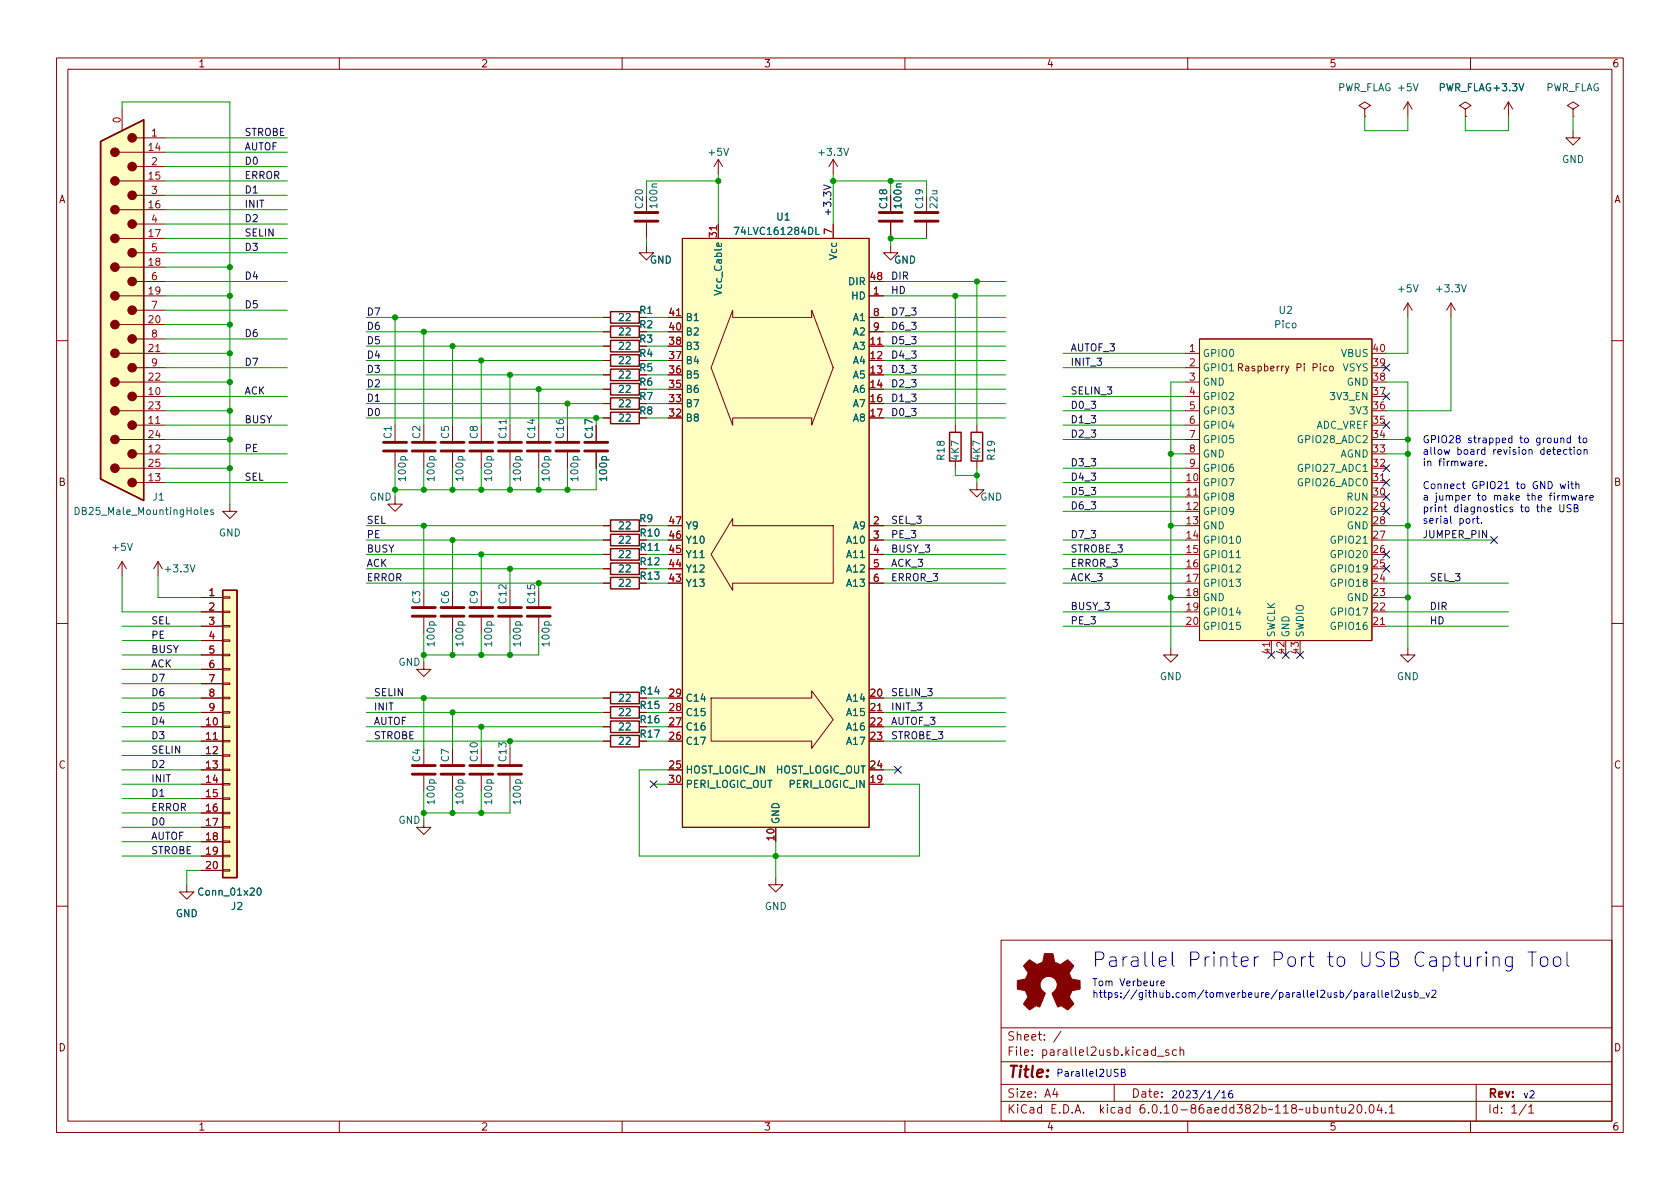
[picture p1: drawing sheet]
<svg xmlns="http://www.w3.org/2000/svg" width="297mm" height="210mm" viewBox="0 0 297 210" stroke-linecap="round" stroke-linejoin="round" font-family="sans-serif">
<g fill="none" stroke="#840000" stroke-width=".18">
<path d="M10 10.2h277v190.1h-277zM12 12.2h273v186.1h-273zM21.6 19.3v3.8M60 10.2v2M110 10.2v2M160 10.2v2M210 10.2v2M241.3 19.3l1-.6-1-.7-1 .7 1 .6v1.3M248.9 18v2.6M248.9 18l-.7 1.3M248.9 18l.8 1.3M259.1 19.3l1-.6-1-.7-1 .7 1 .6v1.3"/>
<path d="M260 10.2v2M266.7 18l-.8 1.3M266.7 18v2.6M266.7 18l.8 1.3M278.1 19.3l1-.6-1-.7-1 .7 1 .6v1.3M21.1 26.9h8.1M21.1 32h8.1M21.1 37.1h8.1M24.1 24.4h5.1M24.1 29.5h5.1M24.1 34.5h5.1M24.1 39.6h5.1"/>
<path d="M114.3 34.5v2.8M114.3 39.4v2.8M127 28.2l-.8 1.3M127 28.2v2.5M127 39.6v2.6M127 28.2l.8 1.3M147.3 28.2v2.5M147.3 39.6v2.6M147.3 28.2l-.7 1.3M147.3 28.2l.8 1.3M157.5 34.5v2.8M157.5 39.4v2.8"/>
<path d="M163.8 34.5v2.8M163.8 39.4v2.8M241.3 20.6h.1M259.1 20.6h.1M278.1 20.6h.1M278.1 23.1v1.3h1.3l-1.3 1.2-1.2-1.2h1.2M21.1 52.3h8.1M21.1 42.2h8.1M21.1 47.2h8.1M21.1 57.4h8.1M24.1 44.7h5.1M24.1 49.8h5.1"/>
<path d="M24.1 54.9h5.1M24.1 59.9h5.1M106.7 58.7h1.2M106.7 56.1h1.2M113 58.7h1.3M113 56.1h1.3M114.3 43.4v1.3h1.3l-1.3 1.3-1.3-1.3h1.3M118.1 56.1h2.5M120.6 42.2h33.1v104.1h-33.1zM129.5 54.9v1.2h14v-1.2l3.8 10.1-3.8 10.2v-1.3h-14v1.3l-3.8-10.2zM153.7 58.7h2.5M153.7 52.3h2.5"/>
<path d="M153.7 56.1h2.5M157.5 43.4v1.3h1.2l-1.2 1.3-1.3-1.3h1.3M212.1 59.9h30.5v53.4h-30.5zM248.9 53.6l-.7 1.3M248.9 53.6v2.5M248.9 53.6l.8 1.3M256.5 53.6l-.7 1.3M256.5 53.6v2.5M256.5 53.6l.8 1.3M10 60.2h2M21.1 62.5h8.1M21.1 67.6h8.1"/>
<path d="M21.1 72.6h8.1M21.1 77.7h8.1M24.1 65h5.1M24.1 70.1h5.1M24.1 75.2h5.1M90.2 75.2v2.8M95.2 75.2v2.8M100.3 75.2v2.8M105.4 75.2v2.8M106.7 63.7h1.2M106.7 61.2h1.2M106.7 71.4h1.2"/>
<path d="M106.7 66.3h1.2M106.7 73.9h1.2M106.7 68.8h1.2M113 63.7h1.3M113 71.4h1.3M153.7 61.2h2.5M168.9 75.2v1.2M172.7 75.2v1.2M209.5 62.5h2.6M209.5 65h2.6M209.5 67.6h2.6M209.5 70.1h2.6"/>
<path d="M209.5 72.6h2.6M209.5 75.2h2.6M209.5 77.7h2.6M219 65l.6-.1 .1-.2-.1-.3-.6-.1v1.3M219.3 65l.4 .6M234.6 64.8l-.4-.1-.2 .3 .1 .5h.5M235.1 64.9l.2-.2 .4 .2v.5l-.1 .1-.3 .1-.2-.1zM285 60.2h2M21.1 82.8h8.1M21.6 99.3l-.8 1.3M21.6 99.3v2.5M21.6 99.3l.8 1.3"/>
<path d="M24.1 85.3h5.1M24.1 80.3h5.1M27.9 99.3l-.7 1.3M27.9 99.3v2.5M27.9 99.3l.8 1.3M40.6 89.1v1.3h1.3l-1.3 1.3-1.2-1.3h1.2M69.8 87.9v1.2h1.3l-1.3 1.3-1.2-1.3h1.2M69.8 80v2.8M74.9 80v2.8M80 80v2.8M85.1 80v2.8M90.2 80v2.8"/>
<path d="M95.2 80v2.8M100.3 80v2.8M105.4 80v2.8M106.7 93h1.2M106.7 95.5h1.2M106.7 98h1.2M113 98h1.3M129.5 91.7v1.3h17.8v10.1h-17.8v1.3l-3.8-6.4zM153.7 93h2.5M153.7 95.5h2.5M153.7 98h2.5M168.9 81.5v1.3"/>
<path d="M172.7 85.3v1.3h1.3l-1.3 1.3-1.3-1.3h1.3M172.7 81.5v1.3M209.5 87.9h2.6M209.5 80.3h2.6M209.5 82.8h2.6M242.6 85.3h2.5M10 110.2h2M35.6 110.7h3.8M35.6 105.7h3.8M35.6 108.2h3.8M35.6 113.3h3.8M35.6 115.8h3.8"/>
<path d="M35.6 118.4h3.8M39.4 118.2h1.2v.3h-1.2zM39.4 115.7h1.2v.2h-1.2zM39.4 113.2h1.2v.2h-1.2zM39.4 110.6h1.2v.3h-1.2zM39.4 108.1h1.2v.2h-1.2zM39.4 105.5h1.2v.3h-1.2zM74.9 117.1v1.3h1.3l-1.3 1.2-1.2-1.2h1.2M74.9 109.2v2.8M80 109.2v2.8M85.1 109.2v2.8M90.2 104.4v2.8"/>
<path d="M90.2 109.2v2.8M95.2 104.4v2.8M95.2 109.2v2.8M106.7 100.6h1.2M106.7 103.1h1.2M113 100.6h1.3M153.7 100.6h2.5M153.7 103.1h2.5M207 114.5v1.3h1.3l-1.3 1.3-1.3-1.3h1.3M224.8 113.3v2.5M242.6 110.7h2.5M248.9 114.5v1.3h1.3l-1.3 1.3-1.3-1.3h1.3"/>
<path d="M285 110.2h2M35.6 126h3.8M35.6 131.1h3.8M35.6 128.5h3.8M35.6 133.6h3.8M35.6 136.1h3.8M35.6 138.7h3.8M35.6 120.9h3.8M35.6 123.4h3.8M39.4 138.6h1.2v.2h-1.2zM39.4 136h1.2v.3h-1.2zM39.4 133.5h1.2v.2h-1.2z"/>
<path d="M39.4 130.9h1.2v.3h-1.2zM39.4 128.4h1.2v.2h-1.2zM39.4 125.9h1.2v.2h-1.2zM39.4 123.3h1.2v.3h-1.2zM39.4 120.8h1.2v.2h-1.2zM74.9 137.2v2.7M80 137.2v2.7M85.1 132.3v2.8M85.1 137.2v2.7M90.2 132.3v2.8M90.2 137.2v2.7M106.7 126h1.2"/>
<path d="M106.7 131.1h1.2M106.7 128.5h1.2M106.7 123.4h1.2M113 131.1h1.3M113 123.4h1.3M125.7 123.4h17.8v-1.2l3.8 5-3.8 5.1v-1.2h-17.8zM153.7 126h2.5M33 156.5v1.2h1.3l-1.3 1.3-1.3-1.3h1.3M35.6 141.2h3.8M35.6 143.8h3.8M35.6 146.3h3.8M35.6 148.8h3.8"/>
<path d="M35.6 151.4h3.8M35.6 153.9h3.8M39.4 153.8h1.2v.2h-1.2zM39.4 151.3h1.2v.2h-1.2zM39.4 148.7h1.2v.3h-1.2zM39.4 146.2h1.2v.2h-1.2zM39.4 143.6h1.2v.3h-1.2zM39.4 141.1h1.2v.2h-1.2zM74.9 145v1.3h1.3l-1.3 1.3-1.2-1.3h1.2M137.2 155.2v1.3h1.2l-1.2 1.2-1.3-1.2h1.3M10 160.2h2M177 166.3h108v32h-108z"/>
<path d="M285 160.2h2M60 198.3v2M110 198.3v2M160 198.3v2M177 194.8h108M177 191.8h108M177 187.8h108M177 181.8h108M186.5 192.5l-.4 1h1M186.9 193v1M187.6 182.4l-1.3 1.9M197 191.8v3"/>
<path d="M204.3 185.7l-.4-.1-.3 .3v.4l.1 .3h.6M204.3 185.1v1.5M204.6 186.8h1.2M206.6 185.7l-.3-.1-.2 .2v.3l.5 .1v.4h-.5M208 185.7l-.4-.1-.3 .3v.4l.1 .3h.6M208.6 185.8l.3-.2 .3 .1 .1 .9M208.6 185.1v1.5M210 198.3v2M235 196l.2-.2 .4 .1v.9M235 195.8v1M236.1 195.8h.6M236.4 195.3v1.3l.3 .2"/>
<path d="M237.2 195.8l.1 1h.3l.3-.1M237.9 195.8v1M238.5 195.5l.6-.2 .2 .2 .1 .3-1 1h1M240.1 195.5l.2-.2a.81 .81 0 0 1 .6 .7 .81 .81 0 0 1-.3 .8h-.2a.81 .81 0 0 1-.3-1.3zM241.4 196.7v.1M242.3 195.4l.1-.1a.81 .81 0 0 1 .6 .7 .81 .81 0 0 1-.3 .8h-.1a.81 .81 0 0 1-.6-.6 .81 .81 0 0 1 .3-.8zM243.9 195.3l-.4 1h.9M244.2 195.8v1M245 196.7v.1M245.6 195.8l.5-.5v1.5M245.6 196.8h.9M260 198.3v2"/>
<path d="M261 191.8v6.5M269.9 195.3l-1.3 1.9M270.3 195.8l.4-.5v1.5M270.3 196.8h.9"/>
</g>
<g fill="none" stroke="#840000" stroke-width=".25">
<path d="M17.8 25l7.6-3.8v67.3l-7.6-3.8zM107.9 57.7h5.1v2h-5.1zM107.9 55.1h5.1v2h-5.1zM107.9 62.7h5.1v2.1h-5.1zM107.9 60.2h5.1v2h-5.1zM107.9 70.4h5.1v2h-5.1zM107.9 65.3h5.1v2h-5.1zM107.9 72.9h5.1v2h-5.1zM107.9 67.8h5.1v2h-5.1zM167.9 76.4h2v5.1h-2zM171.7 76.4h2v5.1h-2zM107.9 94.5h5.1v2h-5.1z"/>
<path d="M107.9 97h5.1v2.1h-5.1zM107.9 99.6h5.1v2h-5.1zM107.9 91.9h5.1v2.1h-5.1zM39.4 104.4h2.5v50.8h-2.5zM107.9 102.1h5.1v2h-5.1zM107.9 130h5.1v2.1h-5.1zM107.9 127.5h5.1v2h-5.1zM107.9 125h5.1v2h-5.1zM107.9 122.4h5.1v2.1h-5.1z"/>
</g>
<g fill="none" stroke="#840000" stroke-width=".51">
<path d="M112.3 39.1h4M112.3 37.6h4M155.4 39.1h4.1M155.4 37.6h4.1M161.8 39.1h4.1M161.8 37.6h4.1M67.8 79.8h4.1M67.8 78.2h4.1M72.9 79.8h4.1M72.9 78.2h4.1M78 79.8h4M78 78.2h4"/>
<path d="M83.1 79.8h4M83.1 78.2h4M88.1 79.8h4.1M88.1 78.2h4.1M93.2 79.8h4.1M93.2 78.2h4.1M98.3 79.8h4.1M98.3 78.2h4.1M103.4 79.8h4M103.4 78.2h4M72.9 109h4.1M72.9 107.4h4.1"/>
<path d="M78 109h4M78 107.4h4M83.1 109h4M83.1 107.4h4M88.1 109h4.1M88.1 107.4h4.1M93.2 109h4.1M93.2 107.4h4.1M72.9 136.9h4.1M72.9 135.4h4.1M78 136.9h4M78 135.4h4"/>
<path d="M83.1 136.9h4M83.1 135.4h4M88.1 136.9h4.1M88.1 135.4h4.1"/>
</g>
<g fill="#ffffc2" stroke="#ffffc2" stroke-width=".18">
<path d="M212.1 59.9h30.5v53.4h-30.5z"/>
<path d="M120.6 42.2h33.1v104.1h-33.1z"/>
<path d="M39.4 104.4h2.5v50.8h-2.5z"/>
<path d="M17.8 25l7.6-3.8v67.3l-7.6-3.8z"/>
</g>
<path d="M129.8 40.2h.8l-.5 1.3M144.3 40.2v1.3h.6M13.3 89.7a.64 .64 0 0 1 .7 .7 .64 .64 0 0 1-.7 .6zM36.1 90.6l.7-.2-.1-.2-.4-.1-.2 .2 .1 .6h.5M37.7 90.2l-.3-.1-.2 .2 .1 .2 .4 .1v.3h-.5M218.6 98.6h.7M45.6 157.2l.2-.2a.68 .68 0 0 1 .4 .7 .68 .68 0 0 1-.4 .6l-.2-.1-.2-.4z" fill="none" stroke="#006464" stroke-width=".18"/>
<g fill="#840000" stroke="#840000" stroke-width=".18">
<path d="M181.5 170.2l.6-.5 .8 .6a.62 .62 0 0 0 1 0l.2-.1a1.62 1.62 0 0 0 .5-1.3l.1-.3 1.5 .1 .1 .7a.74 .74 0 0 0 .7 1l.5 .2 1.3-.9 1 1.1-.4 .6a.75 .75 0 0 0-.1 1.2l.2 .5 1.5 .3v1.5l-1.4 .3-.1 .1a1.23 1.23 0 0 0-.3 1.2l.7 1-.1 .2-1 .9-.8-.6a.54 .54 0 0 0-.9 .1l-1.1-2.4a2.33 2.33 0 0 0 .9-1.9 1.54 1.54 0 0 0-2.5-.7 1.54 1.54 0 0 0 .4 2.5l-1 2.5a.69 .69 0 0 0-1.1 .1l-.7 .4-1-1.1 .8-1.2-.3-.5a.71 .71 0 0 0-.9-.7l-.7-.2v-1.5l.4-.1a1.11 1.11 0 0 0 1.3-.7 .72 .72 0 0 0-.2-1.2l-.4-.6z"/>
<circle cx="23.4" cy="24.4" r=".76"/>
<circle cx="23.4" cy="29.5" r=".76"/>
<circle cx="23.4" cy="34.5" r=".76"/>
<circle cx="23.4" cy="39.6" r=".76"/>
<circle cx="23.4" cy="44.7" r=".76"/>
<circle cx="23.4" cy="49.8" r=".76"/>
<circle cx="23.4" cy="54.9" r=".76"/>
<circle cx="23.4" cy="59.9" r=".76"/>
<circle cx="23.4" cy="65" r=".76"/>
<circle cx="23.4" cy="70.1" r=".76"/>
<circle cx="23.4" cy="75.2" r=".76"/>
<circle cx="23.4" cy="80.3" r=".76"/>
<circle cx="23.4" cy="85.3" r=".76"/>
<circle cx="20.3" cy="26.9" r=".76"/>
<circle cx="20.3" cy="32" r=".76"/>
<circle cx="20.3" cy="37.1" r=".76"/>
<circle cx="20.3" cy="42.2" r=".76"/>
<circle cx="20.3" cy="47.2" r=".76"/>
<circle cx="20.3" cy="52.3" r=".76"/>
<circle cx="20.3" cy="57.4" r=".76"/>
<circle cx="20.3" cy="62.5" r=".76"/>
<circle cx="20.3" cy="67.6" r=".76"/>
<circle cx="20.3" cy="72.6" r=".76"/>
<circle cx="20.3" cy="77.7" r=".76"/>
<circle cx="20.3" cy="82.8" r=".76"/>
</g>
<path d="M145.6 32.7l1.3 .4-1.3 .5" fill="none" stroke="#0f0f0f" stroke-width=".18"/>
<g fill="none" stroke="#0000c2" stroke-width=".18">
<path d="M275.4 79.9l.6-.1-.1-.2-.4-.1-.1 .2v.6h.5M276 77.6l.1-.1h.4v.8M276 77.5v.8M277.1 79.6l-.4-.1-.2 .2 .1 .6h.5M277.4 79.5h.5M277.6 79.1v1.1l.3 .1M277.7 77.5h-.4l-.2 .2 .1 .5h.5M277.7 77v1.3M278.3 79.1v.1M278.3 79.5v.8M279 79.6l.3-.1 .2 .2v.4l-.2 .2h-.3l-.1-.2zM279.1 77.5h.4"/>
<path d="M279.2 77v1.1l.3 .2M280 77.6l.1-.1 .4 .1 .1 .5-.2 .1-.3 .1-.1-.1zM280.1 79.6l.2-.1 .3 .1v.7M280.1 79.5v.8M260.4 91.7v.8M260.8 91.7l-.4 .2M261 91.7h.5M261.2 91.3v1.1l.3 .1M261.2 81.5l-.3 .3M261.6 82l.6-.2-.1-.2-.3-.1-.2 .2v.6h.5M261.9 92.4v.1M262.7 82.3v.1"/>
<path d="M273.7 90.1l.6-.1-.1-.3h-.3l-.2 .1v.6h.5M275.8 89.2v1.1l.2 .2 .4-.1 .1-.1v-1.1M275.8 85.6l.3 .8 .2-.6 .3 .6 .2-.8M276.2 87.7l.2-.1 .3 .1 .1 .8M276.2 87.6v.9M276.8 87.8l.1-.2 .3 .1 .1 .8M277.3 85.1v.2M277.3 85.6v.8M277.7 85.6h.5M277.8 87.6l.2 .9 .3-.6 .2 .6 .2-.9M277.8 89.3l-.5-.1-.2 .2v.3l.6 .3 .1 .3-.3 .2-.4-.1M277.9 85.1v1.1l.3 .2"/>
<path d="M278.3 89.8h.6l.1-.2-.1-.2-.6-.2v1.3h.5l.2-.1 .1-.3-.4-.3M278.6 85.7l.2-.1h.3l.1 .8M278.6 85.1v1.3M279.2 87.7h.5l.1 .8M279.8 87.9l-.4 .1-.2 .2 .2 .3 .4-.1M280.4 87.6v.9M280.7 87.6l-.3 .3M281.1 88l.6-.1v-.2l-.4-.1-.2 .2 .1 .6h.5M204.9 173.5l-.4 .2M205.3 173.9l.6-.1-.1-.3h-.3l-.2 .2v.6h.5M240.6 175.6h.5v.8M241.1 175.8l-.4 .1-.2 .2 .2 .3 .4-.1"/>
<path d="M241.7 175.5v.9M242.1 175.5l-.4 .3M242.5 175.6h.5l.1 .8M243.1 175.8l-.5 .1-.1 .2 .1 .3 .5-.1M243.7 175.1v1.1l.2 .2M244.3 175.1v1.1l.2 .2M244.9 175.9l.6-.1v-.2l-.4-.1-.2 .2 .1 .6h.5M246.1 175.1v1.1l.2 .2M246.7 175.2l.5-.1 .2 .4-.8 .9h.8M248 175.5v.8l.3 .1 .2-.2M248.5 175.5v.9M249.5 175.6l-.3-.1-.1 .2v.2l.4 .1v.3h-.4"/>
<path d="M250.1 175.6l.4-.1 .3 .3-.2 .5h-.5M250.1 175.1v1.3M251 176.5h1M252.1 175.5l.3 .9 .3-.9M253.2 175.2l.5-.1 .2 .4-.8 .9h.8M261.2 169.2v1.7M261.9 169.2a.65 .65 0 0 0-.7 .5M262.8 168.3l-.1 .2 .1 .1 .1-.1-.1-.2v.3M262.8 169.2v1.7M264 169.4a.63 .63 0 0 1 1.1 .1v1.4M264 169.2v1.7M267.4 169.2v2a.69 .69 0 0 1-1.1 .4"/>
<path d="M267.4 169.3l-.7-.1-.5 .5v.7l.2 .4 .3 .1 .7-.1M270.2 168.3h1.4M270.9 168.3v2.6M272.5 169.4a.69 .69 0 0 1 .6-.2 .69 .69 0 0 1 .6 .5v.7a.69 .69 0 0 1-.7 .5 .69 .69 0 0 1-.7-.5v-.7zM274.9 169.3a.69 .69 0 0 1 1.1 .4v.7a.69 .69 0 0 1-.7 .5 .69 .69 0 0 1-.7-.5v-.7zM277.1 168.3v2.2l.3 .4M198.3 189.7l.5-.1 .1-.2v-.2l-.6-.1v1.2h.4l.2-.1 .1-.3-.3-.2M215.7 192.8l-1.1 1.7M216 193.2l.4-.3v1.2M216 194.1h.8M217.9 192.9h-.4a.86 .86 0 0 0 0 1.2l.4-.1 .1-.4-.3-.2h-.2l-.3 .2"/>
</g>
<g fill="none" stroke="#009600" stroke-width=".18">
<path d="M21.6 19.3v-1.3h19v71.1M29.2 32h21.6M29.2 34.5h21.6M29.2 29.5h21.6M29.2 26.9h21.6M29.2 24.4h21.6M29.2 37.1h21.6M29.2 39.6h21.6M127 32h-12.7v2.5M127 30.7v8.9M147.3 32h16.5v2.5M147.3 30.7v8.9"/>
<path d="M157.5 32v2.5M241.3 20.6v2.5h7.6v-2.5M259.1 20.6v2.5h7.6v-2.5M278.1 20.6v2.5M29.2 42.2h21.6M29.2 57.4h11.4M29.2 52.3h11.4M29.2 59.9h21.6M29.2 47.2h11.4M29.2 54.9h21.6M29.2 49.8h21.6M29.2 44.7h21.6"/>
<path d="M64.8 56.1h41.9M64.8 58.7h41.9M69.8 56.1v19.1M74.9 58.7v16.5M114.3 56.1h3.8M114.3 58.7h3.8M114.3 42.2v1.2M156.2 56.1h21.6M156.2 58.7h21.6M156.2 52.3h21.6M156.2 49.8h21.6M163.8 42.2h-6.3v1.2"/>
<path d="M168.9 52.3v22.9M172.7 49.8v25.4M248.9 56.1v6.4h-3.8M256.5 56.1v16.5h-11.4M29.2 62.5h11.4M29.2 75.2h21.6M29.2 77.7h11.4M29.2 67.6h11.4M29.2 72.6h11.4M29.2 70.1h21.6M29.2 65h21.6M64.8 71.4h41.9"/>
<path d="M64.8 73.9h41.9M64.8 68.8h41.9M64.8 63.7h41.9M64.8 66.3h41.9M64.8 61.2h41.9M80 61.2v14M85.1 63.7v11.5M90.2 66.3v8.9M95.2 68.8v6.4M100.3 71.4v3.8M114.3 71.4h3.8M114.3 73.9h3.8"/>
<path d="M114.3 68.8h3.8M114.3 63.7h3.8M114.3 66.3h3.8M114.3 61.2h3.8M156.2 71.4h21.6M156.2 73.9h21.6M156.2 68.8h21.6M156.2 63.7h21.6M156.2 66.3h21.6M156.2 61.2h21.6M188 62.5h21.5M188 75.2h21.5"/>
<path d="M188 77.7h21.5M188 72.6h21.5M188 70.1h21.5M188 65h21.5M209.5 67.6h-2.5v46.9M245.1 77.7h3.8M245.1 67.6h3.8v46.9M29.2 80.3h21.6M29.2 82.8h11.4M29.2 85.3h21.6M64.8 93h41.9M64.8 95.5h41.9"/>
<path d="M64.8 98h41.9M69.8 82.8v5.1M74.9 82.8v3.8M74.9 93v11.4M80 82.8v3.8M80 95.5v8.9M85.1 82.8v3.8M85.1 98v6.4M90.2 82.8v3.8M95.2 82.8v3.8M100.3 82.8v3.8M105.4 82.8v3.8h-35.6"/>
<path d="M114.3 93h3.8M114.3 95.5h3.8M114.3 98h3.8M156.2 93h21.6M156.2 95.5h21.6M156.2 98h21.6M168.9 82.8v1.3h3.8M172.7 82.8v2.5M188 95.5h21.5M188 98h21.5M188 82.8h21.5M188 85.3h21.5"/>
<path d="M188 87.9h21.5M188 90.4h21.5M207 93h2.5M207 80.3h2.5M245.1 93h3.8M245.1 95.5h19.1M245.1 80.3h3.8M21.6 110.7h14M21.6 113.3h14M21.6 115.8h14M21.6 101.8v6.4h14M21.6 118.4h14"/>
<path d="M27.9 101.8v3.9h7.7M64.8 100.6h41.9M64.8 103.1h41.9M74.9 112v5.1M80 112v3.8M85.1 112v3.8M90.2 100.6v3.8M90.2 112v3.8M95.2 112v3.8h-20.3M114.3 100.6h3.8M114.3 103.1h3.8M156.2 100.6h21.6"/>
<path d="M156.2 103.1h21.6M188 100.6h21.5M188 103.1h21.5M188 110.7h21.5M188 108.2h21.5M207 105.7h2.5M245.1 103.1h21.6M245.1 110.7h21.6M245.1 108.2h21.6M245.1 105.7h3.8M21.6 123.4h14M21.6 120.9h14"/>
<path d="M21.6 138.7h14M21.6 131.1h14M21.6 126h14M21.6 128.5h14M21.6 136.1h14M21.6 133.6h14M64.8 123.4h41.9M64.8 131.1h41.9M64.8 126h41.9M64.8 128.5h41.9M74.9 123.4v8.9M74.9 139.9v5.1"/>
<path d="M80 126v6.3M80 139.9v3.9M85.1 128.5v3.8M85.1 139.9v3.9M90.2 139.9v3.9h-15.3M114.3 123.4h3.8M114.3 131.1h3.8M114.3 126h3.8M114.3 128.5h3.8M115.6 138.7h2.5M118.1 136.1h-5.1v15.3h49.6v-12.7h-6.4M156.2 123.4h21.6"/>
<path d="M156.2 131.1h21.6M156.2 126h21.6M156.2 128.5h21.6M156.2 136.1h2.5M21.6 141.2h14M21.6 148.8h14M21.6 146.3h14M21.6 143.8h14M21.6 151.4h14M35.6 153.9h-2.6v2.6M137.2 148.8v6.4"/>
</g>
<g fill="none" stroke="#000084" stroke-width=".18">
<path d="M244.5 74.6l1.2 1.2M244.5 64.4l1.2 1.2M244.5 69.5l1.2 1.2M245.7 74.6l-1.2 1.2M245.7 64.4l-1.2 1.2M245.7 69.5l-1.2 1.2M244.5 100l1.2 1.2M244.5 97.4l1.2 1.2M244.5 84.7l1.2 1.2M244.5 87.3l1.2 1.2M244.5 89.8l1.2 1.2M244.5 82.2l1.2 1.2"/>
<path d="M245.7 100l-1.2 1.2M245.7 97.4l-1.2 1.2M245.7 84.7l-1.2 1.2M245.7 87.3l-1.2 1.2M245.7 89.8l-1.2 1.2M245.7 82.2l-1.2 1.2M263.6 94.9l1.2 1.2M264.8 94.9l-1.2 1.2M224.2 115.2l1.2 1.2M225.4 115.2l-1.2 1.2M226.7 115.2l1.2 1.2M227.9 115.2l-1.2 1.2"/>
<path d="M229.3 115.2l1.2 1.2M230.5 115.2l-1.2 1.2M115 138.1l1.2 1.2M116.2 138.1l-1.2 1.2M158.1 135.5l1.3 1.2M159.4 135.5l-1.3 1.2"/>
</g>
<g fill="#009600" stroke="#009600" stroke-width=".18">
<circle cx="85.1" cy="63.7" r=".46"/>
<circle cx="100.3" cy="71.4" r=".46"/>
<circle cx="90.2" cy="66.3" r=".46"/>
<circle cx="95.2" cy="68.8" r=".46"/>
<circle cx="85.1" cy="86.6" r=".46"/>
<circle cx="90.2" cy="86.6" r=".46"/>
<circle cx="95.2" cy="86.6" r=".46"/>
<circle cx="100.3" cy="86.6" r=".46"/>
<circle cx="95.2" cy="103.1" r=".46"/>
<circle cx="85.1" cy="143.8" r=".46"/>
<circle cx="80" cy="143.8" r=".46"/>
<circle cx="85.1" cy="115.8" r=".46"/>
<circle cx="90.2" cy="115.8" r=".46"/>
<circle cx="74.9" cy="123.4" r=".46"/>
<circle cx="90.2" cy="131.1" r=".46"/>
<circle cx="80" cy="126" r=".46"/>
<circle cx="85.1" cy="128.5" r=".46"/>
<circle cx="69.8" cy="86.6" r=".46"/>
<circle cx="74.9" cy="86.6" r=".46"/>
<circle cx="137.2" cy="151.4" r=".46"/>
<circle cx="248.9" cy="105.7" r=".46"/>
<circle cx="207" cy="80.3" r=".46"/>
<circle cx="207" cy="93" r=".46"/>
<circle cx="207" cy="105.7" r=".46"/>
<circle cx="127" cy="32" r=".46"/>
<circle cx="147.3" cy="32" r=".46"/>
<circle cx="105.4" cy="73.9" r=".46"/>
<circle cx="248.9" cy="80.3" r=".46"/>
<circle cx="248.9" cy="77.7" r=".46"/>
<circle cx="248.9" cy="93" r=".46"/>
<circle cx="172.7" cy="49.8" r=".46"/>
<circle cx="172.7" cy="84.1" r=".46"/>
<circle cx="168.9" cy="52.3" r=".46"/>
<circle cx="157.5" cy="42.2" r=".46"/>
<circle cx="157.5" cy="32" r=".46"/>
<circle cx="80" cy="95.5" r=".46"/>
<circle cx="74.9" cy="93" r=".46"/>
<circle cx="90.2" cy="100.6" r=".46"/>
<circle cx="85.1" cy="98" r=".46"/>
<circle cx="80" cy="86.6" r=".46"/>
<circle cx="80" cy="61.2" r=".46"/>
<circle cx="69.8" cy="56.1" r=".46"/>
<circle cx="74.9" cy="58.7" r=".46"/>
<circle cx="40.6" cy="67.6" r=".46"/>
<circle cx="40.6" cy="62.5" r=".46"/>
<circle cx="40.6" cy="47.2" r=".46"/>
<circle cx="74.9" cy="143.8" r=".46"/>
<circle cx="80" cy="115.8" r=".46"/>
<circle cx="74.9" cy="115.8" r=".46"/>
<circle cx="40.6" cy="52.3" r=".46"/>
<circle cx="40.6" cy="57.4" r=".46"/>
<circle cx="40.6" cy="72.6" r=".46"/>
<circle cx="40.6" cy="82.8" r=".46"/>
<circle cx="40.6" cy="77.7" r=".46"/>
</g>
<text font-size="3.5" fill="#0000c2" x="193" y="171">Parallel Printer Port to USB Capturing Tool</text>
<text font-size="2.8" fill="#840000" x="178" y="190.6">Title:</text>
<g font-size="2.1" fill="#840000">
<text x="178" y="184">Sheet: /</text>
<text x="178" y="186.7">File: parallel2usb.kicad_sch</text>
<text x="178" y="196.9">KiCad E.D.A. kicad 6.0.10-86aedd382b~118~ubuntu20.04.1</text>
<text x="178" y="194.1">Size: A4</text>
<text x="200" y="194.1">Date:</text>
<text x="263" y="194.1">Rev:</text>
<text x="263" y="196.9">Id: 1/1</text>
</g>
<g font-size="1.8" fill="#840000">
<text x="35" y="11.9">1</text>
<text x="85" y="11.9">2</text>
<text x="135" y="11.9">3</text>
<text x="185" y="11.9">4</text>
<text x="235" y="11.9">5</text>
<text x="285" y="11.9">6</text>
<text x="10.3" y="35.9">A</text>
<text x="285.3" y="35.9">A</text>
<text x="113.1" y="60.6">R3</text>
<text x="113.1" y="65.7">R5</text>
<text x="219.8" y="65.7">Raspberry Pi Pico</text>
<text x="113.1" y="68.2">R6</text>
<text x="113.1" y="73.3">R8</text>
<text x="10.3" y="85.9">B</text>
<text x="285.3" y="85.9">B</text>
<text x="113.1" y="92.3">R9</text>
<text x="113.3" y="94.9">R10</text>
<text x="113.3" y="102.5">R13</text>
<text x="113.3" y="125.3">R15</text>
<text x="113.3" y="127.9">R16</text>
<text x="10.3" y="135.9">C</text>
<text x="285.3" y="135.9">C</text>
<text x="10.3" y="185.9">D</text>
<text x="285.3" y="185.9">D</text>
<text x="35" y="199.9">1</text>
<text x="85" y="199.9">2</text>
<text x="135" y="199.9">3</text>
<text x="185" y="199.9">4</text>
<text x="235" y="199.9">5</text>
<text x="285" y="199.9">6</text>
</g>
<g font-size="1.8" fill="#006464">
<text x="236.3" y="16.1">PWR_FLAG</text>
<text x="247.3" y="16.1">+5V</text>
<text x="254.1" y="16.1">PWR_FLAG +3.3V</text>
<text x="273.2" y="16.1">PWR_FLAG</text>
<text x="125.4" y="27.6">+5V</text>
<text x="145" y="27.6">+3.3V</text>
<text x="276.2" y="28.8">GND</text>
<text x="113.7" y="36.8" transform="rotate(-90 113.7 36.8)">C20</text>
<text x="116.2" y="36.6" transform="rotate(-90 116.2 36.6)">100n</text>
<text x="130.4" y="41.5">74LVC161284DL</text>
<text x="137.4" y="39">U1</text>
<text x="156.8" y="36.8" transform="rotate(-90 156.8 36.8)">C18</text>
<text x="159.4" y="36.6" transform="rotate(-90 159.4 36.6)">100n</text>
<text x="163.2" y="36.8" transform="rotate(-90 163.2 36.8)">C19</text>
<text x="165.7" y="36.7" transform="rotate(-90 165.7 36.7)">22u</text>
<text x="114.9" y="46.6">GND</text>
<text x="148" y="45.8" transform="rotate(-90 148 45.8)">Vcc</text>
<text x="158.1" y="46.6">GND</text>
<text x="127.6" y="51.6" transform="rotate(-90 127.6 51.6)">Vcc_Cable</text>
<text x="150.1" y="50.4">DIR</text>
<text x="150.6" y="53">HD</text>
<text x="247.3" y="51.7">+5V</text>
<text x="254.2" y="51.7">+3.3V</text>
<text x="109.5" y="59.3">22</text>
<text x="109.5" y="56.8">22</text>
<text x="113.1" y="58">R2</text>
<text x="113.1" y="55.5">R1</text>
<text x="121.2" y="59.3">B2</text>
<text x="121.2" y="56.8">B1</text>
<text x="150.9" y="56.8">A1</text>
<text x="150.9" y="59.3">A2</text>
<text x="225.5" y="58">Pico</text>
<text x="226.2" y="55.5">U2</text>
<text x="109.5" y="64.4">22</text>
<text x="109.5" y="61.8">22</text>
<text x="113.1" y="63.1">R4</text>
<text x="121.2" y="64.4">B4</text>
<text x="121.2" y="61.8">B3</text>
<text x="150.9" y="61.8">A3</text>
<text x="150.9" y="64.4">A4</text>
<text x="212.6" y="63.1">GPIO0</text>
<text x="212.6" y="65.7">GPIO1</text>
<text x="237.1" y="63.1">VBUS</text>
<text x="237.3" y="65.7">VSYS</text>
<text x="109.5" y="66.9">22</text>
<text x="109.5" y="69.5">22</text>
<text x="113.1" y="70.7">R7</text>
<text x="121.2" y="69.5">B6</text>
<text x="121.2" y="66.9">B5</text>
<text x="150.9" y="66.9">A5</text>
<text x="150.9" y="69.5">A6</text>
<text x="212.6" y="68.2">GND</text>
<text x="212.6" y="70.7">GPIO2</text>
<text x="235.5" y="70.7">3V3_EN</text>
<text x="238.1" y="68.2">GND</text>
<text x="69.2" y="77.5" transform="rotate(-90 69.2 77.5)">C1</text>
<text x="74.3" y="77.5" transform="rotate(-90 74.3 77.5)">C2</text>
<text x="79.4" y="77.5" transform="rotate(-90 79.4 77.5)">C5</text>
<text x="84.5" y="77.5" transform="rotate(-90 84.5 77.5)">C8</text>
<text x="89.5" y="77.4" transform="rotate(-90 89.5 77.4)">C11</text>
<text x="94.6" y="77.4" transform="rotate(-90 94.6 77.4)">C14</text>
<text x="99.7" y="77.4" transform="rotate(-90 99.7 77.4)">C16</text>
<text x="104.8" y="77.4" transform="rotate(-90 104.8 77.4)">C17</text>
<text x="109.5" y="72">22</text>
<text x="109.5" y="74.5">22</text>
<text x="121.2" y="74.5">B8</text>
<text x="121.2" y="72">B7</text>
<text x="150.9" y="72">A7</text>
<text x="150.9" y="74.5">A8</text>
<text x="212.6" y="73.3">GPIO3</text>
<text x="212.6" y="75.8">GPIO4</text>
<text x="232.5" y="75.8">ADC_VREF</text>
<text x="238.9" y="73.3">3V3</text>
<text x="167" y="81.3" transform="rotate(-90 167 81.3)">R18</text>
<text x="169.5" y="81.3" transform="rotate(-90 169.5 81.3)">4K7</text>
<text x="173.4" y="81.3" transform="rotate(-90 173.4 81.3)">4K7</text>
<text x="175.9" y="81.3" transform="rotate(-90 175.9 81.3)">R19</text>
<text x="212.6" y="78.4">GPIO5</text>
<text x="212.6" y="80.9">GND</text>
<text x="212.6" y="83.4">GPIO6</text>
<text x="229.9" y="83.4">GPIO27_ADC1</text>
<text x="229.9" y="78.4">GPIO28_ADC2</text>
<text x="236.9" y="80.9">AGND</text>
<text x="27.1" y="88.5">J1</text>
<text x="65.3" y="88.5">GND</text>
<text x="71.8" y="84.9" transform="rotate(-90 71.8 84.9)">100p</text>
<text x="76.8" y="84.9" transform="rotate(-90 76.8 84.9)">100p</text>
<text x="81.9" y="84.9" transform="rotate(-90 81.9 84.9)">100p</text>
<text x="87" y="84.9" transform="rotate(-90 87 84.9)">100p</text>
<text x="92.1" y="84.9" transform="rotate(-90 92.1 84.9)">100p</text>
<text x="97.2" y="84.9" transform="rotate(-90 97.2 84.9)">100p</text>
<text x="102.2" y="84.9" transform="rotate(-90 102.2 84.9)">100p</text>
<text x="107.3" y="84.9" transform="rotate(-90 107.3 84.9)">100p</text>
<text x="173.3" y="88.5">GND</text>
<text x="212.6" y="86">GPIO7</text>
<text x="212.6" y="88.5">GPIO8</text>
<text x="229.9" y="86">GPIO26_ADC0</text>
<text x="238.2" y="88.5">RUN</text>
<text x="13.9" y="91.1">DB25_Male_MountingHoles</text>
<text x="38.7" y="94.9">GND</text>
<text x="109.5" y="93.6">22</text>
<text x="121.2" y="93.6">Y9</text>
<text x="150.9" y="93.6">A9</text>
<text x="212.6" y="91.1">GPIO9</text>
<text x="212.6" y="93.6">GND</text>
<text x="235.7" y="91.1">GPIO22</text>
<text x="238.1" y="93.6">GND</text>
<text x="20" y="97.4">+5V</text>
<text x="29.4" y="101.2">+3.3V</text>
<text x="109.5" y="96.1">22</text>
<text x="109.5" y="98.7">22</text>
<text x="109.5" y="101.2">22</text>
<text x="113.3" y="97.4">R11</text>
<text x="113.3" y="99.9">R12</text>
<text x="121.2" y="101.2">Y12</text>
<text x="121.2" y="98.7">Y11</text>
<text x="121.2" y="96.1">Y10</text>
<text x="149.9" y="96.1">A10</text>
<text x="149.9" y="98.7">A11</text>
<text x="149.9" y="101.2">A12</text>
<text x="212.6" y="96.1">GPIO10</text>
<text x="212.6" y="98.7">GPIO11</text>
<text x="212.6" y="101.2">GPIO12</text>
<text x="235.7" y="101.2">GPIO19</text>
<text x="235.7" y="98.7">GPIO20</text>
<text x="235.7" y="96.1">GPIO21</text>
<text x="74.3" y="106.7" transform="rotate(-90 74.3 106.7)">C3</text>
<text x="79.4" y="106.7" transform="rotate(-90 79.4 106.7)">C6</text>
<text x="84.5" y="106.7" transform="rotate(-90 84.5 106.7)">C9</text>
<text x="89.5" y="106.6" transform="rotate(-90 89.5 106.6)">C12</text>
<text x="109.5" y="103.8">22</text>
<text x="121.2" y="103.8">Y13</text>
<text x="149.9" y="103.8">A13</text>
<text x="212.6" y="103.8">GPIO13</text>
<text x="212.6" y="106.3">GND</text>
<text x="235.7" y="103.8">GPIO18</text>
<text x="238.1" y="106.3">GND</text>
<text x="212.6" y="108.8">GPIO14</text>
<text x="212.6" y="111.4">GPIO15</text>
<text x="225.4" y="112.8" transform="rotate(-90 225.4 112.8)">SWCLK</text>
<text x="228" y="112.8" transform="rotate(-90 228 112.8)">GND</text>
<text x="230.5" y="112.8" transform="rotate(-90 230.5 112.8)">SWDIO</text>
<text x="235.7" y="111.4">GPIO16</text>
<text x="235.7" y="108.8">GPIO17</text>
<text x="70.4" y="117.7">GND</text>
<text x="76.8" y="114.1" transform="rotate(-90 76.8 114.1)">100p</text>
<text x="81.9" y="114.1" transform="rotate(-90 81.9 114.1)">100p</text>
<text x="87" y="114.1" transform="rotate(-90 87 114.1)">100p</text>
<text x="92.1" y="114.1" transform="rotate(-90 92.1 114.1)">100p</text>
<text x="97.2" y="114.1" transform="rotate(-90 97.2 114.1)">100p</text>
<text x="109.5" y="124.1">22</text>
<text x="113.3" y="122.8">R14</text>
<text x="121.2" y="124.1">C14</text>
<text x="149.9" y="124.1">A14</text>
<text x="205" y="120.3">GND</text>
<text x="247" y="120.3">GND</text>
<text x="109.5" y="131.7">22</text>
<text x="109.5" y="129.2">22</text>
<text x="109.5" y="126.6">22</text>
<text x="113.3" y="130.4">R17</text>
<text x="121.2" y="131.7">C17</text>
<text x="121.2" y="129.2">C16</text>
<text x="121.2" y="126.6">C15</text>
<text x="149.9" y="126.6">A15</text>
<text x="149.9" y="129.2">A16</text>
<text x="149.9" y="131.7">A17</text>
<text x="74.3" y="134.7" transform="rotate(-90 74.3 134.7)">C4</text>
<text x="79.4" y="134.7" transform="rotate(-90 79.4 134.7)">C7</text>
<text x="84.5" y="134.6" transform="rotate(-90 84.5 134.6)">C10</text>
<text x="121.2" y="136.8">HOST_LOGIC_IN</text>
<text x="136.9" y="136.8">HOST_LOGIC_OUT</text>
<text x="76.8" y="142" transform="rotate(-90 76.8 142)">100p</text>
<text x="81.9" y="142" transform="rotate(-90 81.9 142)">100p</text>
<text x="87" y="142" transform="rotate(-90 87 142)">100p</text>
<text x="92.1" y="142" transform="rotate(-90 92.1 142)">100p</text>
<text x="121.2" y="139.3">PERI_LOGIC_OUT</text>
<text x="139.7" y="139.3">PERI_LOGIC_IN</text>
<text x="70.4" y="145.7">GND</text>
<text x="137.8" y="145.8" transform="rotate(-90 137.8 145.8)">GND</text>
<text x="35.4" y="158.4">Conn_01x20</text>
<text x="40.9" y="160.9">J2</text>
<text x="135.2" y="160.9">GND</text>
<text x="31.1" y="162.2">GND</text>
</g>
<g font-size="1.8" fill="#a90000">
<text x="21.3" y="21.7" transform="rotate(-90 21.3 21.7)">0</text>
<text x="26.3" y="26.7">14</text>
<text x="26.8" y="24.1">1</text>
<text x="26.8" y="29.2">2</text>
<text x="26.3" y="31.7">15</text>
<text x="26.8" y="34.3">3</text>
<text x="26.3" y="36.8">16</text>
<text x="26.3" y="41.9">17</text>
<text x="26.8" y="39.4">4</text>
<text x="126.7" y="41.9" transform="rotate(-90 126.7 41.9)">31</text>
<text x="147.1" y="41.4" transform="rotate(-90 147.1 41.4)">7</text>
<text x="26.3" y="47">18</text>
<text x="26.8" y="44.4">5</text>
<text x="26.3" y="52.1">19</text>
<text x="26.8" y="49.5">6</text>
<text x="154" y="49.5">48</text>
<text x="154.4" y="52.1">1</text>
<text x="26.3" y="57.1">20</text>
<text x="26.8" y="54.6">7</text>
<text x="26.8" y="59.7">8</text>
<text x="118.4" y="58.4">40</text>
<text x="118.4" y="55.9">41</text>
<text x="154.4" y="55.9">8</text>
<text x="154.4" y="58.4">9</text>
<text x="26.3" y="62.2">21</text>
<text x="26.8" y="64.8">9</text>
<text x="118.4" y="63.5">37</text>
<text x="118.4" y="61">38</text>
<text x="154" y="61">11</text>
<text x="154" y="63.5">12</text>
<text x="210.3" y="62.2">1</text>
<text x="210.3" y="64.8">2</text>
<text x="242.9" y="64.8">39</text>
<text x="242.9" y="62.2">40</text>
<text x="26.3" y="69.8">10</text>
<text x="26.3" y="67.3">22</text>
<text x="118.4" y="71.1">33</text>
<text x="118.4" y="68.6">35</text>
<text x="118.4" y="66">36</text>
<text x="154" y="66">13</text>
<text x="154" y="68.6">14</text>
<text x="154" y="71.1">16</text>
<text x="210.3" y="67.3">3</text>
<text x="210.3" y="69.8">4</text>
<text x="242.9" y="69.8">37</text>
<text x="242.9" y="67.3">38</text>
<text x="26.3" y="74.9">11</text>
<text x="26.3" y="72.4">23</text>
<text x="26.3" y="77.5">24</text>
<text x="118.4" y="73.7">32</text>
<text x="154" y="73.7">17</text>
<text x="210.3" y="72.4">5</text>
<text x="210.3" y="74.9">6</text>
<text x="210.3" y="77.5">7</text>
<text x="242.9" y="77.5">34</text>
<text x="242.9" y="74.9">35</text>
<text x="242.9" y="72.4">36</text>
<text x="26.3" y="80">12</text>
<text x="26.3" y="82.5">25</text>
<text x="210.3" y="80">8</text>
<text x="210.3" y="82.5">9</text>
<text x="242.9" y="82.5">32</text>
<text x="242.9" y="80">33</text>
<text x="26.3" y="85.1">13</text>
<text x="209.8" y="85.1">10</text>
<text x="209.8" y="87.6">11</text>
<text x="242.9" y="87.6">30</text>
<text x="242.9" y="85.1">31</text>
<text x="118.4" y="95.2">46</text>
<text x="118.4" y="92.7">47</text>
<text x="154.4" y="92.7">2</text>
<text x="154.4" y="95.2">3</text>
<text x="209.8" y="90.2">12</text>
<text x="209.8" y="92.7">13</text>
<text x="209.8" y="95.2">14</text>
<text x="242.9" y="95.2">27</text>
<text x="242.9" y="92.7">28</text>
<text x="242.9" y="90.2">29</text>
<text x="118.4" y="100.3">44</text>
<text x="118.4" y="97.8">45</text>
<text x="154.4" y="97.8">4</text>
<text x="154.4" y="100.3">5</text>
<text x="209.8" y="97.8">15</text>
<text x="209.8" y="100.3">16</text>
<text x="242.9" y="100.3">25</text>
<text x="242.9" y="97.8">26</text>
<text x="37" y="105.4">1</text>
<text x="37" y="107.9">2</text>
<text x="118.4" y="102.9">43</text>
<text x="154.4" y="102.9">6</text>
<text x="209.8" y="102.9">17</text>
<text x="209.8" y="105.4">18</text>
<text x="209.8" y="107.9">19</text>
<text x="242.9" y="107.9">22</text>
<text x="242.9" y="105.4">23</text>
<text x="242.9" y="102.9">24</text>
<text x="37" y="110.5">3</text>
<text x="37" y="113">4</text>
<text x="209.8" y="110.5">20</text>
<text x="242.9" y="110.5">21</text>
<text x="37" y="115.6">5</text>
<text x="37" y="118.1">6</text>
<text x="224.5" y="115.5" transform="rotate(-90 224.5 115.5)">41</text>
<text x="227.1" y="115.5" transform="rotate(-90 227.1 115.5)">42</text>
<text x="229.6" y="115.5" transform="rotate(-90 229.6 115.5)">43</text>
<text x="37" y="120.6">7</text>
<text x="37" y="123.2">8</text>
<text x="37" y="125.7">9</text>
<text x="118.4" y="125.7">28</text>
<text x="118.4" y="123.2">29</text>
<text x="154" y="123.2">20</text>
<text x="154" y="125.7">21</text>
<text x="36.5" y="128.3">10</text>
<text x="36.5" y="130.8">11</text>
<text x="118.4" y="130.8">26</text>
<text x="118.4" y="128.3">27</text>
<text x="154" y="128.3">22</text>
<text x="154" y="130.8">23</text>
<text x="36.5" y="133.3">12</text>
<text x="36.5" y="135.9">13</text>
<text x="118.4" y="135.9">25</text>
<text x="154" y="135.9">24</text>
<text x="36.5" y="138.4">14</text>
<text x="36.5" y="141">15</text>
<text x="36.5" y="143.5">16</text>
<text x="118.4" y="138.4">30</text>
<text x="154" y="138.4">19</text>
<text x="36.5" y="146">17</text>
<text x="36.5" y="148.6">18</text>
<text x="136.9" y="148.6" transform="rotate(-90 136.9 148.6)">10</text>
<text x="36.5" y="151.1">19</text>
<text x="36.5" y="153.7">20</text>
</g>
<g font-size="1.8" fill="#0f0f0f">
<text x="43.2" y="24">STROBE</text>
<text x="43.2" y="26.6">AUTOF</text>
<text x="43.2" y="29.1">D0</text>
<text x="43.2" y="34.2">D1</text>
<text x="43.2" y="31.6">ERROR</text>
<text x="43.2" y="36.7">INIT</text>
<text x="43.2" y="41.8">SELIN</text>
<text x="43.2" y="39.3">D2</text>
<text x="147" y="38.3" transform="rotate(-90 147 38.3)">+3.3V</text>
<text x="43.2" y="44.3">D3</text>
<text x="43.2" y="49.4">D4</text>
<text x="157.5" y="49.4">DIR</text>
<text x="157.5" y="52">HD</text>
<text x="43.2" y="59.6">D6</text>
<text x="43.2" y="54.5">D5</text>
<text x="64.8" y="55.8">D7</text>
<text x="64.8" y="58.3">D6</text>
<text x="157.5" y="58.3">D6_3</text>
<text x="157.5" y="55.8">D7_3</text>
<text x="43.2" y="64.7">D7</text>
<text x="64.8" y="63.4">D4</text>
<text x="64.8" y="65.9">D3</text>
<text x="64.8" y="60.9">D5</text>
<text x="157.5" y="63.4">D4_3</text>
<text x="157.5" y="65.9">D3_3</text>
<text x="157.5" y="60.9">D5_3</text>
<text x="189.2" y="64.7">INIT_3</text>
<text x="189.2" y="62.1">AUTOF_3</text>
<text x="43.2" y="69.7">ACK</text>
<text x="64.8" y="71">D1</text>
<text x="64.8" y="68.5">D2</text>
<text x="157.5" y="68.5">D2_3</text>
<text x="157.5" y="71">D1_3</text>
<text x="189.2" y="69.7">SELIN_3</text>
<text x="43.2" y="74.8">BUSY</text>
<text x="64.8" y="73.6">D0</text>
<text x="157.5" y="73.6">D0_3</text>
<text x="189.2" y="72.3">D0_3</text>
<text x="189.2" y="74.8">D1_3</text>
<text x="189.2" y="77.4">D2_3</text>
<text x="43.2" y="79.9">PE</text>
<text x="189.2" y="82.4">D3_3</text>
<text x="43.2" y="85">SEL</text>
<text x="189.2" y="87.5">D5_3</text>
<text x="189.2" y="85">D4_3</text>
<text x="64.8" y="95.1">PE</text>
<text x="64.8" y="92.6">SEL</text>
<text x="157.5" y="92.6">SEL_3</text>
<text x="157.5" y="95.1">PE_3</text>
<text x="189.2" y="90.1">D6_3</text>
<text x="189.2" y="95.1">D7_3</text>
<text x="251.5" y="95.1">JUMPER_PIN</text>
<text x="64.8" y="100.2">ACK</text>
<text x="64.8" y="97.7">BUSY</text>
<text x="157.5" y="100.2">ACK_3</text>
<text x="157.5" y="97.7">BUSY_3</text>
<text x="189.2" y="100.2">ERROR_3</text>
<text x="189.2" y="97.7">STROBE_3</text>
<text x="64.8" y="102.8">ERROR</text>
<text x="157.5" y="102.8">ERROR_3</text>
<text x="189.2" y="102.8">ACK_3</text>
<text x="189.2" y="107.8">BUSY_3</text>
<text x="252.7" y="107.8">DIR</text>
<text x="252.7" y="102.8">SEL_3</text>
<text x="26.7" y="110.4">SEL</text>
<text x="26.7" y="112.9">PE</text>
<text x="189.2" y="110.4">PE_3</text>
<text x="252.7" y="110.4">HD</text>
<text x="26.7" y="118">ACK</text>
<text x="26.7" y="115.5">BUSY</text>
<text x="26.7" y="125.6">D5</text>
<text x="26.7" y="123.1">D6</text>
<text x="26.7" y="120.5">D7</text>
<text x="66" y="123.1">SELIN</text>
<text x="66" y="125.6">INIT</text>
<text x="157.5" y="125.6">INIT_3</text>
<text x="157.5" y="123.1">SELIN_3</text>
<text x="26.7" y="130.7">D3</text>
<text x="26.7" y="128.2">D4</text>
<text x="66" y="130.7">STROBE</text>
<text x="66" y="128.2">AUTOF</text>
<text x="157.5" y="130.7">STROBE_3</text>
<text x="157.5" y="128.2">AUTOF_3</text>
<text x="26.7" y="133.2">SELIN</text>
<text x="26.7" y="135.8">D2</text>
<text x="26.7" y="138.3">INIT</text>
<text x="26.7" y="140.9">D1</text>
<text x="26.7" y="143.4">ERROR</text>
<text x="26.7" y="148.5">AUTOF</text>
<text x="26.7" y="145.9">D0</text>
<text x="26.7" y="151">STROBE</text>
</g>
<g font-size="1.8" fill="#0000c2">
<text x="251.5" y="78.4">GPIO28 strapped to ground to</text>
<text x="251.5" y="80.4">allow board revision detection</text>
<text x="251.5" y="82.4">in firmware.</text>
<text x="251.5" y="86.5">Connect GPIO21 to GND with</text>
<text x="251.5" y="88.5">a jumper to make the firmware</text>
<text x="251.5" y="90.6">print diagnostics to the USB</text>
<text x="251.5" y="92.6">serial port.</text>
<text x="193" y="174.4">Tom Verbeure</text>
<text x="193" y="176.4">https://github.com/tomverbeure/parallel2usb/parallel2usb_v2</text>
<text x="186.7" y="190.4">Parallel2USB</text>
<text x="207" y="194.2">2023/1/16</text>
<text x="269.2" y="194.2">v2</text>
</g>
<g font-size="1.8" fill="#009600">
<text x="94.6" y="106.6" transform="rotate(-90 94.6 106.6)">C15</text>
<text x="89.5" y="134.6" transform="rotate(-90 89.5 134.6)">C13</text>
</g>
</svg>
